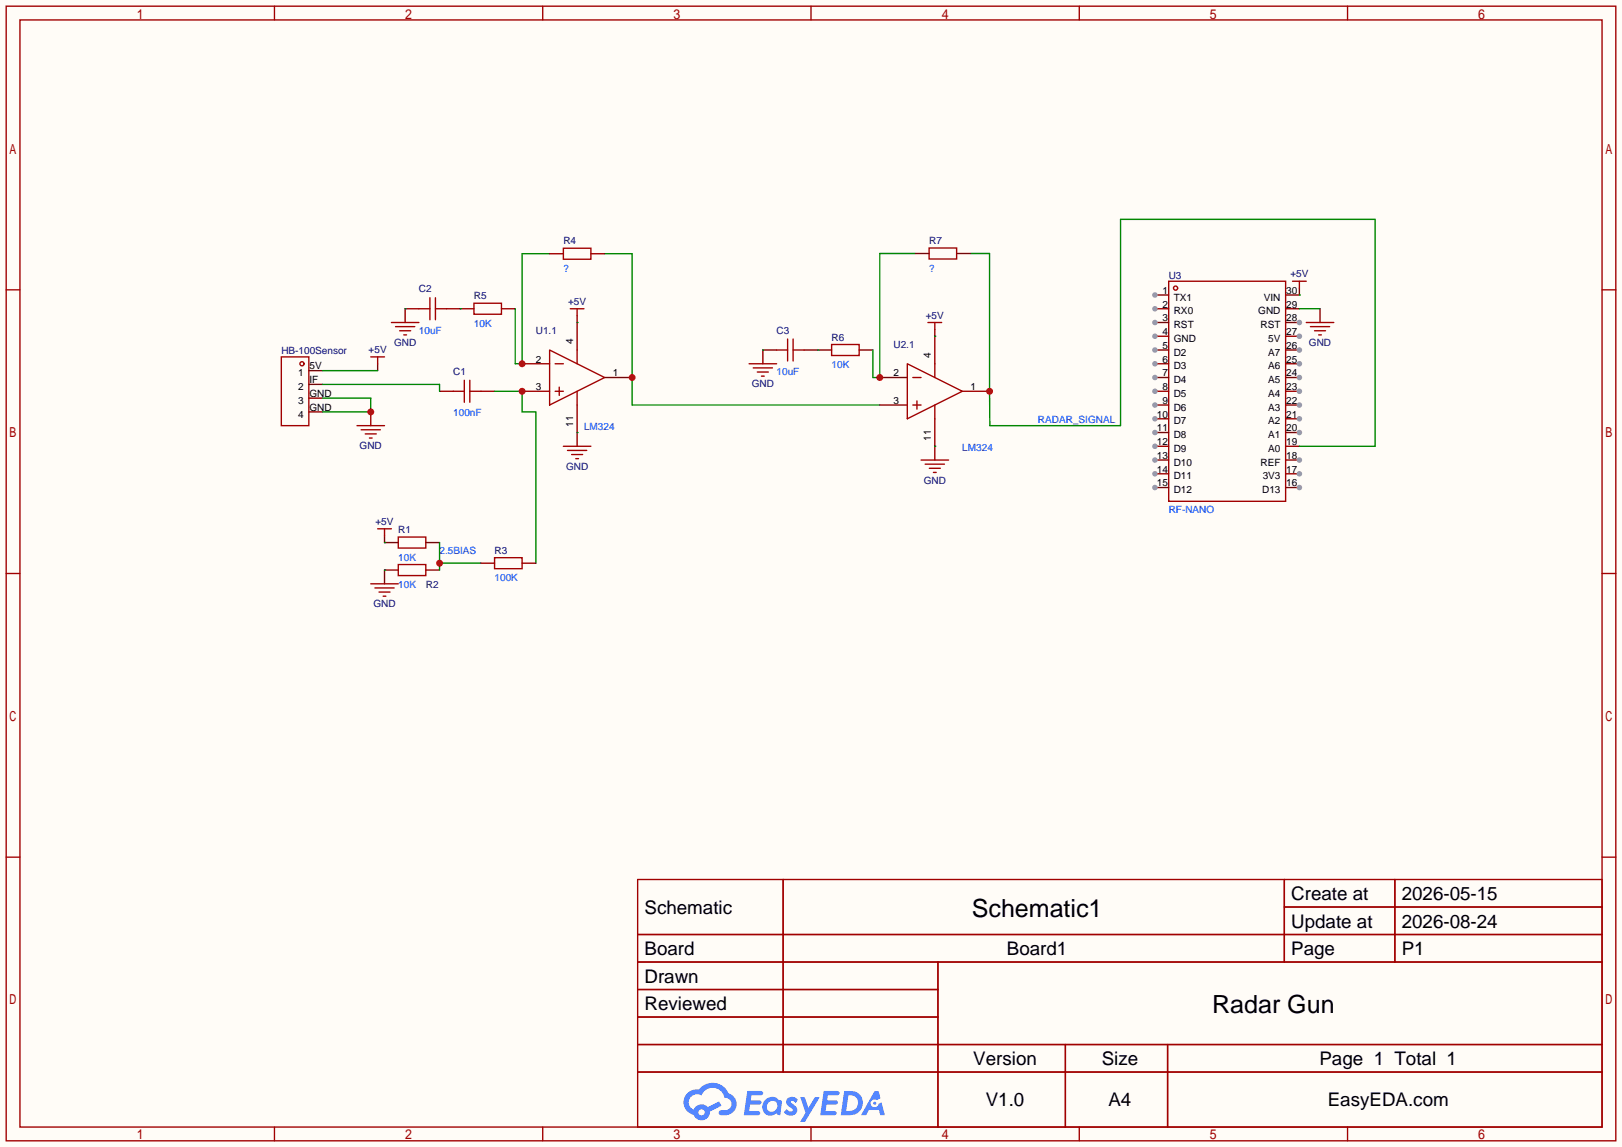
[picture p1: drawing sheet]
<svg xmlns="http://www.w3.org/2000/svg" width="299mm" height="212mm" viewBox="0 0 299 212" stroke-linecap="round" stroke-linejoin="round" font-family="sans-serif">
<path d="M0 0h299.5v211.8h-299.5z" fill="#fffcf7"/>
<g fill="none" stroke="#a10000" stroke-width=".25">
<path d="M1.1 1.1h297.2v209.6h-297.2zM3.7 3.7h292.1v204.5h-292.1zM50.7 1.1v2.6M100.2 1.1v2.6M149.7 1.1v2.6M199.3 1.1v2.6M248.8 1.1v2.6M1.1 53.5h2.6M295.8 53.5h2.5M1.1 105.9h2.6M295.8 105.9h2.5M1.1 158.3h2.6"/>
<path d="M295.8 158.3h2.5M117.7 162.4h178.1v45.8h-178.1zM117.7 172.6h178.1M117.7 177.7h178.1M144.6 162.4v35.6M173.2 177.7v30.5M237.1 162.4v15.3M237.1 167.5h58.7M257.5 162.4v15.3M117.7 182.8h55.5M117.7 192.9h178.1M117.7 187.8h55.5"/>
<path d="M117.7 198h178.1M196.7 192.9v15.3M215.6 192.9v15.3M50.7 208.2v2.5M100.2 208.2v2.5M149.7 208.2v2.5M199.3 208.2v2.5M248.8 208.2v2.5"/>
</g>
<g fill="#5487ff">
<path d="M145.5 202.8a1.3 1.3 0 0 1 1.8 .3l-.4 .6a.54 .54 0 0 0-.9-.2l.1 .2a1.58 1.58 0 0 1 1.1 1.6 1.43 1.43 0 0 1-2.5 .1l.5-.6a.64 .64 0 0 0 .5 .5 .64 .64 0 0 0 .7-.3l-.2-.2a1.6 1.6 0 0 1-1-1.6z"/>
<path d="M147.7 202.7h.9l.7 1.9 1.1-1.9h.9l-2.7 4.5h-.9l1-1.7z"/>
<path d="M138 201.5h1.6a1.31 1.31 0 0 1 1.2 .2 .4 .4 0 0 1-.3 .6h-1.8l-.1 .9h1.6a.4 .4 0 0 1 .4 .4 .4 .4 0 0 1-.4 .4h-1.7l-.2 1.2h.8a1.23 1.23 0 0 1 1.2 .2 .39 .39 0 0 1-.3 .6h-2.7z"/>
<path d="M152.1 201.5h1.6a1.32 1.32 0 0 1 1.3 .2 .39 .39 0 0 1-.4 .6h-1.7l-.2 .9h1.7a.4 .4 0 0 1 .3 .4 .4 .4 0 0 1-.4 .4h-1.7l-.2 1.2h.8a1.23 1.23 0 0 1 1.2 .2 .39 .39 0 0 1-.3 .6h-2.7z"/>
<path d="M161.5 201.5h.7l.4 1.3-.7 .4a.75 .75 0 0 0-1.1 .3 .75 .75 0 0 0 .5 1 .75 .75 0 0 0 .9-.6l.6-.3 .6 2.4h-.9l-.2-1h-1.9l-.5 1h-.9z"/>
<path d="M155.9 201.5l-.7 4.5h1.5a2.27 2.27 0 0 0 2.6-2.3 2.27 2.27 0 0 0-2.7-2.2zM156.6 202.3a1.5 1.5 0 0 1 1.8 1.5 1.5 1.5 0 0 1-1.9 1.4h-.3z"/>
<path d="M141.3 203.1a1.62 1.62 0 0 0-.4 2.1 1.62 1.62 0 0 0 2 .7l.4-.3 .3 .3 .5 .1 .3-2.5-.2-.3h-.4a1.58 1.58 0 0 0-2.5-.1zM141.9 203.6a.99 .99 0 0 1 1.6 .3 .99 .99 0 0 1-.9 1.4 .94 .94 0 0 1-1-.5 .94 .94 0 0 1 .3-1.2z"/>
<path d="M126.9 201.9a2.37 2.37 0 0 0 1.2 4 1.54 1.54 0 0 0 1.7 1 1.54 1.54 0 0 0 1.3-1.6l2.1-1.1-.5-.8-2 1.1a1.57 1.57 0 0 0-2.6 .4 1.5 1.5 0 0 1-.8-2.1 1.5 1.5 0 0 1 2.2-.5 2.23 2.23 0 0 1 2.3-1.4 2.23 2.23 0 0 1 2 1.8 1.16 1.16 0 0 1 1.2 1.1 1.16 1.16 0 0 1-1 1.3h-.7a.47 .47 0 0 0-.6 .3 .47 .47 0 0 0 .4 .6 2.23 2.23 0 0 0 2.3-.7 2.23 2.23 0 0 0 .4-2.3 2.16 2.16 0 0 0-1.3-1.1 3.2 3.2 0 0 0-5.4-.7l-1.2 .1zM129 205.4a.58 .58 0 0 1 1.1 0 .58 .58 0 0 1-1.1 0z"/>
<circle cx="161.5" cy="203.8" r=".28"/>
</g>
<g fill="none" stroke="#a10000" stroke-width=".25">
<path d="M51.9 65.9h5.1v12.7h-5.1zM101.5 64.6l10.1 5.1-10.1 5.1zM102.5 67.2h1.5M102.5 72.3h1.5M103.3 71.5v1.5M106.6 64.6v2.6M106.6 72.3v2.5M73.5 99.2h5.1v2h-5.1zM73.5 104.3h5.1v2h-5.1z"/>
<circle cx="55.8" cy="67.2" r=".38"/>
</g>
<g fill="none" stroke="#870000" stroke-width=".25">
<path d="M106.6 59.6v5M57 68.5h2.6M57 71h2.6M57 73.5h2.6M57 76.1h2.6M96.4 67.2h5.1M96.4 72.3h5.1M106.6 74.8v5.1M111.6 69.7h5.1M71 100.2h2.5M71 105.3h2.5M78.6 100.2h2.6"/>
<path d="M78.6 105.3h2.6"/>
</g>
<path d="M81.2 100.2v5.1M81.2 104h7.6" fill="none" stroke="#008700" stroke-width=".25"/>
<circle cx="81.2" cy="104" r=".63" fill="#c00"/>
<path d="M68.5 76.1v2.5M69.7 67.2v1.3M71 105.3v2.5" fill="none" stroke="#870000" stroke-width=".25"/>
<path d="M65.9 78.6h5.1M66.7 79.4h3.5M68.5 65.9h2.5M69.7 65.9v1.3M67.4 80.1h2.1M68.2 80.9h.5M68.5 107.8h5M69.2 108.6h3.6M70 109.3h2M70.7 110.1h.5" fill="none" stroke="#a10000" stroke-width=".25"/>
<path d="M59.6 68.5h10.1M59.6 73.5h8.9v2.6h-8.9M71 105.3h.1" fill="none" stroke="#008700" stroke-width=".25"/>
<circle cx="68.5" cy="76.1" r=".63" fill="#c00"/>
<path d="M106.6 58.3v1.3M81.2 72.3h2.5M88.8 72.3h2.5M106.6 79.9v2.5M71 98.9v1.3" fill="none" stroke="#870000" stroke-width=".25"/>
<path d="M105.3 57h2.5M106.6 57v1.3M83.7 72.3h2M85.7 70.2v4.1M86.7 70.2v4.1M86.7 72.3h2.1M69.7 97.7h2.6M71 97.7v1.2M104 82.4h5.1M104.8 83.2h3.5M105.5 83.9h2.1M106.3 84.7h.5" fill="none" stroke="#a10000" stroke-width=".25"/>
<path d="M59.6 71h21.6v1.3M91.3 72.3h5.1v3.8h2.5v27.9M71 100.2h.1" fill="none" stroke="#008700" stroke-width=".25"/>
<circle cx="96.4" cy="72.3" r=".63" fill="#c00"/>
<path d="M87.5 56h5.1v2h-5.1zM153.5 63.6h5.1v2.1h-5.1zM91.3 103h5.1v2h-5.1z" fill="none" stroke="#a10000" stroke-width=".25"/>
<path d="M85 57h2.5M92.6 57h2.5M151 64.6h2.5M158.6 64.6h2.6M88.8 104h2.5M96.4 104h2.5" fill="none" stroke="#870000" stroke-width=".25"/>
<path d="M101.5 46.9h-5.1v20.3h-1.3v-10.2" fill="none" stroke="#008700" stroke-width=".25"/>
<circle cx="96.4" cy="67.2" r=".63" fill="#c00"/>
<path d="M111.6 46.9h5.1v27.9h45.7" fill="none" stroke="#008700" stroke-width=".25"/>
<circle cx="116.7" cy="69.7" r=".63" fill="#c00"/>
<path d="M77.3 57h-2.5v2.6M82.4 57h2.6M213.2 54.5h2.6M143.4 64.6h-2.6v2.6M148.5 64.6h2.5M162.4 69.7h5.1M162.4 74.8h5.1M172.6 60.8v6.4M172.6 77.3v7.7M177.7 72.3h5.1" fill="none" stroke="#870000" stroke-width=".25"/>
<g fill="none" stroke="#a10000" stroke-width=".25">
<path d="M72.3 59.6h5M77.3 57h2.1M79.4 55v4.1M80.4 55v4.1M80.4 57h2M171.3 59.6h2.6M172.6 59.6v1.2M215.8 51.9h21.6v40.7h-21.6zM73 60.3h3.6M73.8 61.1h2M74.5 61.8h.6M138.3 67.2h5.1"/>
<path d="M139.1 67.9h3.5M139.8 68.7h2.1M140.6 69.5h.5M143.4 64.6h2M145.4 62.6v4.1M146.4 62.6v4.1M146.4 64.6h2.1M167.5 67.2l10.2 5.1-10.2 5zM168.5 69.7h1.6M168.5 74.8h1.6M169.3 74v1.6M172.6 67.2v2.5"/>
<path d="M172.6 74.8v2.5M170.1 85h5M170.8 85.7h3.6M171.6 86.5h2M172.3 87.2h.5"/>
<circle cx="217" cy="53.2" r=".38"/>
</g>
<path d="M74.8 57h.1M85 57h.1M106.6 59.6h.1M106.6 79.9h.1M140.8 64.6h.1M151 64.6h.1" fill="none" stroke="#008700" stroke-width=".25"/>
<circle cx="213.2" cy="54.5" r=".51" fill="#999"/>
<path d="M213.2 57h2.6" fill="none" stroke="#870000" stroke-width=".25"/>
<circle cx="213.2" cy="57" r=".51" fill="#999"/>
<path d="M213.2 59.6h2.6" fill="none" stroke="#870000" stroke-width=".25"/>
<circle cx="213.2" cy="59.6" r=".51" fill="#999"/>
<path d="M213.2 62.1h2.6" fill="none" stroke="#870000" stroke-width=".25"/>
<circle cx="213.2" cy="62.1" r=".51" fill="#999"/>
<path d="M213.2 64.6h2.6" fill="none" stroke="#870000" stroke-width=".25"/>
<circle cx="213.2" cy="64.6" r=".51" fill="#999"/>
<path d="M213.2 67.2h2.6" fill="none" stroke="#870000" stroke-width=".25"/>
<circle cx="213.2" cy="67.2" r=".51" fill="#999"/>
<path d="M213.2 69.7h2.6" fill="none" stroke="#870000" stroke-width=".25"/>
<circle cx="213.2" cy="69.7" r=".51" fill="#999"/>
<path d="M213.2 72.3h2.6" fill="none" stroke="#870000" stroke-width=".25"/>
<circle cx="213.2" cy="72.3" r=".51" fill="#999"/>
<path d="M213.2 74.8h2.6" fill="none" stroke="#870000" stroke-width=".25"/>
<circle cx="213.2" cy="74.8" r=".51" fill="#999"/>
<path d="M213.2 77.3h2.6" fill="none" stroke="#870000" stroke-width=".25"/>
<circle cx="213.2" cy="77.3" r=".51" fill="#999"/>
<path d="M213.2 79.9h2.6" fill="none" stroke="#870000" stroke-width=".25"/>
<circle cx="213.2" cy="79.9" r=".51" fill="#999"/>
<path d="M213.2 82.4h2.6" fill="none" stroke="#870000" stroke-width=".25"/>
<circle cx="213.2" cy="82.4" r=".51" fill="#999"/>
<path d="M213.2 85h2.6" fill="none" stroke="#870000" stroke-width=".25"/>
<circle cx="213.2" cy="85" r=".51" fill="#999"/>
<path d="M213.2 87.5h2.6" fill="none" stroke="#870000" stroke-width=".25"/>
<circle cx="213.2" cy="87.5" r=".51" fill="#999"/>
<path d="M213.2 90h2.6" fill="none" stroke="#870000" stroke-width=".25"/>
<circle cx="213.2" cy="90" r=".51" fill="#999"/>
<path d="M237.4 90h2.5" fill="none" stroke="#870000" stroke-width=".25"/>
<circle cx="239.9" cy="90" r=".51" fill="#999"/>
<path d="M237.4 87.5h2.5" fill="none" stroke="#870000" stroke-width=".25"/>
<circle cx="239.9" cy="87.5" r=".51" fill="#999"/>
<path d="M237.4 85h2.5" fill="none" stroke="#870000" stroke-width=".25"/>
<circle cx="239.9" cy="85" r=".51" fill="#999"/>
<path d="M237.4 79.9h2.5M237.4 82.4h2.5" fill="none" stroke="#870000" stroke-width=".25"/>
<circle cx="239.9" cy="79.9" r=".51" fill="#999"/>
<path d="M237.4 77.3h2.5" fill="none" stroke="#870000" stroke-width=".25"/>
<circle cx="239.9" cy="77.3" r=".51" fill="#999"/>
<path d="M237.4 74.8h2.5" fill="none" stroke="#870000" stroke-width=".25"/>
<circle cx="239.9" cy="74.8" r=".51" fill="#999"/>
<path d="M237.4 72.3h2.5" fill="none" stroke="#870000" stroke-width=".25"/>
<circle cx="239.9" cy="72.3" r=".51" fill="#999"/>
<path d="M237.4 69.7h2.5" fill="none" stroke="#870000" stroke-width=".25"/>
<circle cx="239.9" cy="69.7" r=".51" fill="#999"/>
<path d="M237.4 67.2h2.5" fill="none" stroke="#870000" stroke-width=".25"/>
<circle cx="239.9" cy="67.2" r=".51" fill="#999"/>
<path d="M237.4 64.6h2.5" fill="none" stroke="#870000" stroke-width=".25"/>
<circle cx="239.9" cy="64.6" r=".51" fill="#999"/>
<path d="M237.4 62.1h2.5" fill="none" stroke="#870000" stroke-width=".25"/>
<circle cx="239.9" cy="62.1" r=".51" fill="#999"/>
<path d="M237.4 59.6h2.5" fill="none" stroke="#870000" stroke-width=".25"/>
<circle cx="239.9" cy="59.6" r=".51" fill="#999"/>
<path d="M237.4 57h2.5M239.9 53.2v1.3h-2.5M243.7 57v2.6" fill="none" stroke="#870000" stroke-width=".25"/>
<path d="M238.6 51.9h2.6M239.9 51.9v1.3M241.2 59.6h5.1M241.9 60.3h3.6M242.7 61.1h2M243.5 61.8h.5" fill="none" stroke="#a10000" stroke-width=".25"/>
<path d="M179.2 46.8h3.5l.1 31.8h24.1v-38.1h47v41.9h-14M239.9 54.5h.1M239.9 57h3.8" fill="none" stroke="#008700" stroke-width=".25"/>
<circle cx="182.7" cy="72.3" r=".64" fill="#c00"/>
<path d="M169 46.8h-6.6v22.9h-1.2v-5.1M172.6 62.1h.1M172.6 82.4h.1" fill="none" stroke="#008700" stroke-width=".25"/>
<circle cx="162.4" cy="69.7" r=".63" fill="#c00"/>
<path d="M104 45.8h5.1v2.1h-5.1zM171.5 45.8h5.1v2h-5.1z" fill="none" stroke="#a10000" stroke-width=".25"/>
<path d="M101.5 46.9h2.5M109.1 46.9h2.5M169 46.8h2.5M176.6 46.8h2.6" fill="none" stroke="#870000" stroke-width=".25"/>
<g font-size="4.6">
<text x="179.4" y="169.4">Schematic1</text>
<text x="223.8" y="187.1">Radar Gun</text>
</g>
<g font-size="3.5">
<text x="238.4" y="166.2">Create at</text>
<text x="258.8" y="166.2">2026-05-15</text>
<text x="119" y="168.8">Schematic</text>
<text x="238.4" y="171.3">Update at</text>
<text x="258.8" y="171.3">2026-08-24</text>
<text x="119" y="176.4">Board</text>
<text x="185.9" y="176.4">Board1</text>
<text x="238.4" y="176.4">Page</text>
<text x="258.8" y="176.4">P1</text>
<text x="119" y="181.5">Drawn</text>
<text x="119" y="186.6">Reviewed</text>
<text x="179.7" y="196.7">Version</text>
<text x="203.4" y="196.7">Size</text>
<text x="243.6" y="196.7">Page 1 Total 1</text>
<text x="182" y="204.3">V1.0</text>
<text x="204.7" y="204.3">A4</text>
<text x="245.1" y="204.3">EasyEDA.com</text>
</g>
<g font-size="1.8" fill="#000080">
<text x="104" y="45.1">R4</text>
<text x="171.5" y="45.1">R7</text>
<text x="215.8" y="51.5">U3</text>
<text x="238.2" y="51.2">+5V</text>
<text x="77.3" y="54">C2</text>
<text x="87.5" y="55.3">R5</text>
<text x="104.9" y="56.3">+5V</text>
<text x="170.9" y="58.8">+5V</text>
<text x="51.9" y="65.5">HB-100Sensor</text>
<text x="68.1" y="65.2">+5V</text>
<text x="72.7" y="63.9">GND</text>
<text x="98.9" y="61.6">U1.1</text>
<text x="143.4" y="61.6">C3</text>
<text x="153.5" y="62.9">R6</text>
<text x="165" y="64.2">U2.1</text>
<text x="241.7" y="63.9">GND</text>
<text x="83.7" y="69.3">C1</text>
<text x="138.8" y="71.5">GND</text>
<text x="66.4" y="83">GND</text>
<text x="104.5" y="86.8">GND</text>
<text x="170.5" y="89.3">GND</text>
<text x="69.3" y="96.9">+5V</text>
<text x="73.5" y="98.5">R1</text>
<text x="91.3" y="102.3">R3</text>
<text x="68.9" y="112.2">GND</text>
<text x="78.6" y="108.6">R2</text>
</g>
<g font-size="1.8" fill="#00f">
<text x="104" y="50.2">?</text>
<text x="171.5" y="50.2">?</text>
<text x="77.3" y="61.6">10uF</text>
<text x="87.5" y="60.4">10K</text>
<text x="143.4" y="69.3">10uF</text>
<text x="153.5" y="68">10K</text>
<text x="83.7" y="76.9">100nF</text>
<text x="107.8" y="79.4">LM324</text>
<text x="177.7" y="83.2">LM324</text>
<text x="191.6" y="78.2">RADAR_SIGNAL</text>
<text x="215.8" y="94.7">RF-NANO</text>
<text x="73.5" y="103.6">10K</text>
<text x="81.2" y="102.3">2.5BIAS</text>
<text x="91.3" y="107.4">100K</text>
<text x="73.5" y="108.6">10K</text>
</g>
<g font-size="1.8">
<text x="214.6" y="54.3">1</text>
<text x="214.6" y="56.8">2</text>
<text x="214.6" y="59.3">3</text>
<text x="216.7" y="55.5">TX1</text>
<text x="216.7" y="58.1">RX0</text>
<text x="232.3" y="58.1">GND</text>
<text x="233.3" y="55.5">VIN</text>
<text x="237.5" y="59.3">28</text>
<text x="237.5" y="56.8">29</text>
<text x="237.5" y="54.3">30</text>
<text x="105.8" y="63.6" transform="rotate(-90 105.8 63.6)">4</text>
<text x="214.6" y="61.9">4</text>
<text x="214.6" y="64.4">5</text>
<text x="216.7" y="60.6">RST</text>
<text x="216.7" y="63.1">GND</text>
<text x="216.7" y="65.7">D2</text>
<text x="232.7" y="60.6">RST</text>
<text x="234.2" y="65.7">A7</text>
<text x="234.2" y="63.1">5V</text>
<text x="237.5" y="64.4">26</text>
<text x="237.5" y="61.9">27</text>
<text x="55.1" y="69.5">1</text>
<text x="57.1" y="68.2">5V</text>
<text x="57.1" y="70.8">IF</text>
<text x="98.9" y="67">2</text>
<text x="113.2" y="69.5">1</text>
<text x="165" y="69.5">2</text>
<text x="171.9" y="66.1" transform="rotate(-90 171.9 66.1)">4</text>
<text x="214.6" y="67">6</text>
<text x="214.6" y="69.5">7</text>
<text x="216.7" y="68.2">D3</text>
<text x="216.7" y="70.8">D4</text>
<text x="234.2" y="70.8">A5</text>
<text x="234.2" y="68.2">A6</text>
<text x="237.5" y="69.5">24</text>
<text x="237.5" y="67">25</text>
<text x="55.1" y="72">2</text>
<text x="55.1" y="74.6">3</text>
<text x="55.1" y="77.1">4</text>
<text x="57.1" y="73.3">GND</text>
<text x="57.1" y="75.8">GND</text>
<text x="98.9" y="72">3</text>
<text x="165" y="74.6">3</text>
<text x="179.2" y="72">1</text>
<text x="213.6" y="77.1">10</text>
<text x="214.6" y="72">8</text>
<text x="214.6" y="74.6">9</text>
<text x="216.7" y="73.3">D5</text>
<text x="216.7" y="75.8">D6</text>
<text x="234.2" y="75.8">A3</text>
<text x="234.2" y="73.3">A4</text>
<text x="237.5" y="77.1">21</text>
<text x="237.5" y="74.6">22</text>
<text x="237.5" y="72">23</text>
<text x="105.8" y="78.9" transform="rotate(-90 105.8 78.9)">11</text>
<text x="171.9" y="81.4" transform="rotate(-90 171.9 81.4)">11</text>
<text x="213.6" y="79.7">11</text>
<text x="213.6" y="82.2">12</text>
<text x="216.7" y="78.4">D7</text>
<text x="216.7" y="80.9">D8</text>
<text x="216.7" y="83.5">D9</text>
<text x="234.2" y="83.5">A0</text>
<text x="234.2" y="80.9">A1</text>
<text x="234.2" y="78.4">A2</text>
<text x="237.5" y="82.2">19</text>
<text x="237.5" y="79.7">20</text>
<text x="213.6" y="84.7">13</text>
<text x="213.6" y="87.3">14</text>
<text x="213.6" y="89.8">15</text>
<text x="216.7" y="86">D10</text>
<text x="216.7" y="88.5">D11</text>
<text x="232.7" y="86">REF</text>
<text x="233.1" y="88.5">3V3</text>
<text x="237.5" y="89.8">16</text>
<text x="237.5" y="87.3">17</text>
<text x="237.5" y="84.7">18</text>
<text x="216.7" y="91.1">D12</text>
<text x="233" y="91.1">D13</text>
</g>
</svg>
